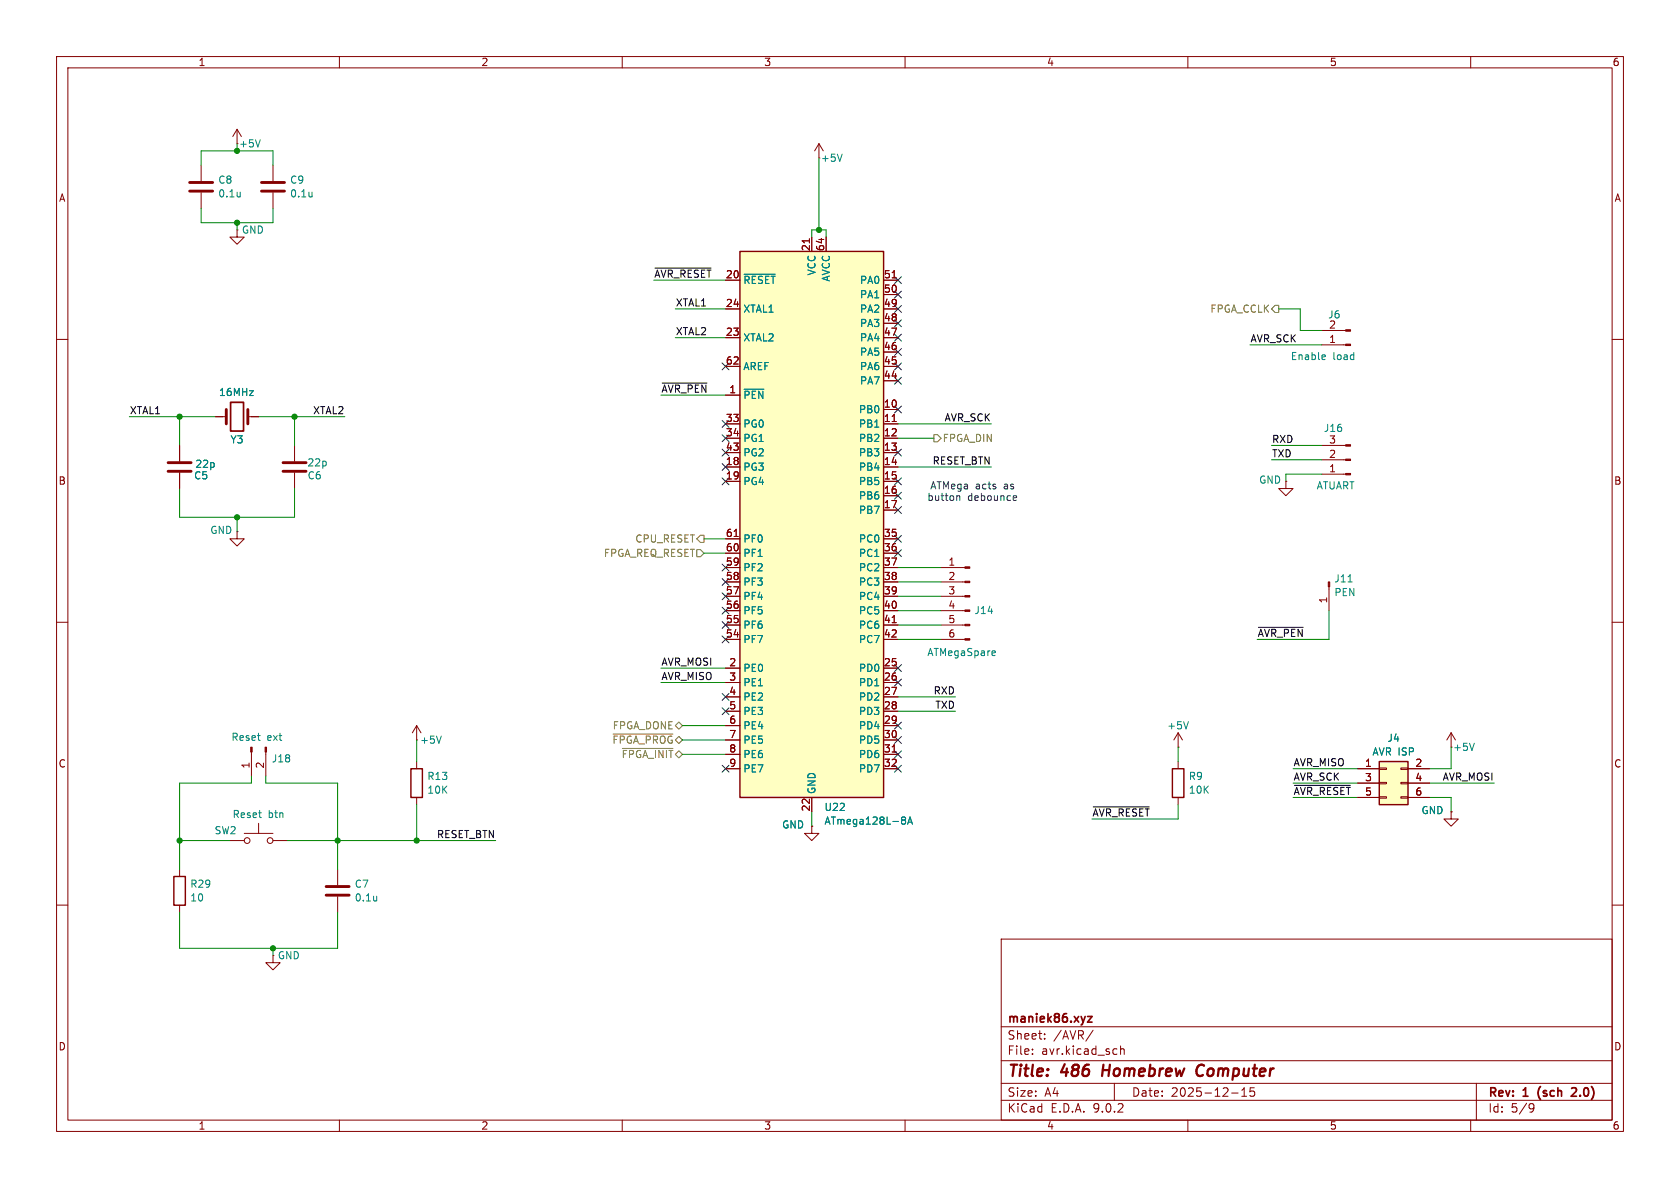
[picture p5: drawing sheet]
<svg xmlns="http://www.w3.org/2000/svg" width="297mm" height="210mm" viewBox="0 0 297 210" stroke-linecap="round" stroke-linejoin="round" font-family="sans-serif">
<g fill="none" stroke="#840000" stroke-width=".18">
<path d="M10 10h277v190h-277zM12 12h273v186h-273zM60 10v2M110 10v2M160 10v2M210 10v2M260 10v2M144.8 25.4l-.8 1.3M144.8 25.4l.7 1.3M144.8 25.4v2.5M233.7 58.4h4.2M10 60h2"/>
<path d="M31.7 78.7v2.8M38.1 73.7h1.9M43.8 73.7h1.9M233.7 61h4.2M285 60h2M31.7 83.6v2.8M10 110h2M285 110h2M73.7 134.6v1.3M31.7 153.7v1.2M73.7 141v1.2M143.5 146.1v1.2h1.3l-1.3 1.3-1.3-1.3h1.3"/>
<path d="M143.5 146.1h.1M10 160h2M31.7 160v1.3M48.3 168.9v1.3h1.2l-1.2 1.3-1.3-1.3h1.3M48.3 168.9h.1M177 166h108v32h-108zM285 160h2M60 198v2M110 198v2M160 198v2M177 194.5h108M177 191.5h108"/>
<path d="M177 187.5h108M177 181.5h108M182.5 186.3v.1M182.5 185.5v.1M184.7 183.6v.1M184.7 182.8v.1M193.2 182.1l-1.2 2M197 191.5v3M197.3 185.4l.2 .1M197.5 186.3l-.2 .1M198.1 184.9v1.5M198.1 185.5l.2-.1 .4 .1v.9"/>
<path d="M210 198v2M217.7 193.2h1.2M219.5 193.8h.9M219.5 192.7l.5-.4v1.5M221 192.3v.7l.2-.1h.5l.1 .6-.3 .3-.5-.1M260 198v2M261 191.5v6.5M270.6 195.1l.5 .1a.99 .99 0 0 1-.4 1.4h-.2M271.2 195.7l-.3 .3h-.3"/>
</g>
<path d="M40.8 71.1h2.3v5.1h-2.3zM192.3 179.7h.8l-.8 1h.8M278.6 192.4l-.5-.1-.3 .1M278.6 192.9l-.8 .9h.9" fill="none" stroke="#840000" stroke-width=".3"/>
<path d="M195.1 188.2l-.3 2M212.5 188.2a1.13 1.13 0 0 0-1 .7 1.13 1.13 0 0 0 .3 1.2l.3 .1 .5-.1" fill="none" stroke="#840000" stroke-width=".4"/>
<path d="M72.6 135.9h2.1v5.1h-2.1zM30.7 154.9h2.1v5.1h-2.1z" fill="none" stroke="#840000" stroke-width=".25"/>
<path d="M148.9 27.2l-.4 1.3M234.1 62.7l.2 .3-.6 .1M234.3 63.5l-.2 .1" fill="none" stroke="#008484" stroke-width=".18"/>
<g fill="#840000" stroke="#840000" stroke-width=".18">
<path d="M237.9 60.8h.9v.3h-.9z"/>
<path d="M237.9 58.3h.9v.2h-.9z"/>
</g>
<path d="M40 72.4v2.5M43.8 72.4v2.5M29.7 83.3h4.1M29.7 81.8h4.1" fill="none" stroke="#840000" stroke-width=".51"/>
<path d="M130.8 44.5h25.4v96.5h-25.4z" fill="#ffffc2"/>
<path d="M130.8 44.5h25.4v96.5h-25.4zM207.3 135.9h2v5.1h-2z" fill="none" stroke="#840000" stroke-width=".25"/>
<g fill="none" stroke="#840000" stroke-width=".18">
<path d="M35.6 29.2v2.8M35.6 34v2.8M48.3 29.2v2.8M48.3 34v2.8M41.9 40.6v1.3h1.3l-1.3 1.3-1.3-1.3h1.3M41.9 40.6h.1M128.3 49.5h2.5M128.3 54.6h2.5M128.3 59.7h2.5M143.1 42.2v.7M143.5 41.9v2.6M146 41.9v2.6"/>
<path d="M156.2 49.5h2.5M156.2 54.6h2.5M156.2 59.7h2.5M156.2 52.1h2.5M156.2 57.2h2.5M157.7 49.1h.7M52.1 78.7v2.8M128.3 64.8h2.5M128.3 69.9h2.5M128.3 74.9h2.5M128.3 77.5h2.5M156.2 64.8h2.5"/>
<path d="M156.2 74.9h2.5M156.2 77.5h2.5M156.2 62.2h2.5M156.2 67.3h2.5M156.2 72.4h2.5M157.7 74.5h.7M233.7 78.7h4.2M41.9 94v1.3h1.3l-1.3 1.2-1.3-1.2h1.3M41.9 94h.1M52.1 83.6v2.8M128.3 80h2.5M128.3 82.6h2.5"/>
<path d="M128.3 85.1h2.5M128.3 95.3h2.5M128.3 97.8h2.5M129.8 94.8h.7M156.2 80h2.5M156.2 82.6h2.5M156.2 85.1h2.5M156.2 95.3h2.5M156.2 97.8h2.5M156.2 87.6h2.5M156.2 90.2h2.5M227.3 85.1v1.3h1.3l-1.3 1.2-1.2-1.2h1.2"/>
<path d="M227.3 85.1h.1M233.7 83.8h4.2M233.7 81.3h4.2M128.3 100.3h2.5M128.3 102.9h2.5M128.3 105.4h2.5M128.3 108h2.5M128.3 110.5h2.5M128.3 113h2.5M128.3 118.1h2.5M156.2 100.3h2.5M156.2 102.9h2.5"/>
<path d="M156.2 105.4h2.5M156.2 108h2.5M156.2 110.5h2.5M156.2 113h2.5M156.2 118.1h2.5M157.7 110.1h.7M166.4 100.3h4.2M166.4 102.9h4.2M166.4 105.4h4.2M166.4 108h4.2M166.4 110.5h4.2M166.4 113h4.2"/>
<path d="M234.9 103.7v4.3M44.4 132.9v4.3M47 132.9v4.3M73.7 128.3l-.8 1.2M73.7 128.3l.7 1.2M73.7 128.3v2.5M128.3 120.7h2.5M128.3 123.2h2.5M128.3 125.7h2.5M128.3 128.3h2.5M128.3 130.8h2.5M128.3 133.4h2.5"/>
<path d="M128.3 135.9h2.5M156.2 120.7h2.5M156.2 123.2h2.5M156.2 125.7h2.5M156.2 128.3h2.5M156.2 130.8h2.5M156.2 133.4h2.5M156.2 135.9h2.5M157.7 132.9h.7M208.3 132.1h.1M208.3 129.5l-.8 1.3M208.3 129.5l.7 1.3"/>
<path d="M208.3 129.5v2.6M208.3 134.6v1.3M256.5 129.5l-.7 1.3M256.5 129.5l.8 1.3M256.5 129.5v2.6M40.6 148.6h2.6M43.2 147.3h5.1M45.7 145.5v1.8M48.3 148.6h2.5M143.5 141v2.5M208.3 141v1.2M256.5 143.5v1.3h1.3l-1.3 1.3-1.2-1.3h1.2"/>
<path d="M256.5 143.5h.1"/>
<circle cx="43.7" cy="148.6" r=".51"/>
<circle cx="47.8" cy="148.6" r=".51"/>
</g>
<g fill="none" stroke="#008484" stroke-width=".18">
<path d="M42.5 34v.8M42.5 34.7l-.1 .1M55.2 34v.8M55.2 34.7l-.1 .1M131.5 48.5h5.5M131.5 68.8h3.5M175.6 115l.3 .1 .1 .3-.6 .1M175.9 115.8l-.3 .1M238.3 102.9h.7M78 130.1l-.4 1.3M210.1 127.6l-.4 1.2M260.6 131.4l-.4 1.3"/>
<path d="M159.6 144.4h.3l.2 .3-.2 .3M159.6 145h.3M159.9 145l.2 .2v.3l-.1 .1-.4 .1M160.5 145.7l.4-1.3 .4 1.3M160.6 145.3h.6"/>
</g>
<path d="M33.5 33.8h4.1M33.5 32.3h4.1M46.2 33.8h4.1M46.2 32.3h4.1M50 83.3h4.1M50 81.8h4.1" fill="none" stroke="#840000" stroke-width=".51"/>
<g fill="#840000" stroke="#840000" stroke-width=".18">
<path d="M237.9 83.7h.9v.2h-.9z"/>
<path d="M237.9 81.2h.9v.2h-.9z"/>
<path d="M237.9 78.6h.9v.3h-.9z"/>
<path d="M234.8 102.9h.3v.8h-.3z"/>
<path d="M170.6 100.2h.8v.3h-.8z"/>
<path d="M170.6 102.7h.8v.3h-.8z"/>
<path d="M170.6 105.3h.8v.2h-.8z"/>
<path d="M170.6 107.8h.8v.3h-.8z"/>
<path d="M170.6 110.4h.8v.2h-.8z"/>
<path d="M170.6 112.9h.8v.3h-.8z"/>
<path d="M44.3 132.1h.3v.8h-.3z"/>
<path d="M46.9 132.1h.2v.8h-.2z"/>
</g>
<path d="M243.8 134.6h5.1v7.6h-5.1z" fill="#ffffc2"/>
<path d="M243.8 134.6h5.1v7.6h-5.1z" fill="none" stroke="#840000" stroke-width=".25"/>
<g fill="none" stroke="#840000" stroke-width=".18">
<path d="M41.9 22.9l-.8 1.2M41.9 22.9l.8 1.2M41.9 22.9v2.5M128.3 49.5h2.5M128.3 54.6h2.5M128.3 59.7h2.5M143.1 42.2v.7M143.5 41.9v2.6M146 41.9v2.6M156.2 49.5h2.5M156.2 54.6h2.5M156.2 59.7h2.5"/>
<path d="M156.2 52.1h2.5M156.2 57.2h2.5M157.7 49.1h.7M31.7 78.7v2.8M38.1 73.7h1.3M44.4 73.7h1.3M128.3 64.8h2.5M128.3 69.9h2.5M128.3 74.9h2.5M128.3 77.5h2.5M156.2 64.8h2.5M156.2 74.9h2.5"/>
<path d="M156.2 77.5h2.5M156.2 62.2h2.5M156.2 67.3h2.5M156.2 72.4h2.5M157.7 74.5h.7M31.7 83.6v2.8M128.3 80h2.5M128.3 82.6h2.5M128.3 85.1h2.5M128.3 95.3h2.5M128.3 97.8h2.5M129.8 94.8h.7"/>
<path d="M156.2 80h2.5M156.2 82.6h2.5M156.2 85.1h2.5M156.2 95.3h2.5M156.2 97.8h2.5M156.2 87.6h2.5M156.2 90.2h2.5M128.3 100.3h2.5M128.3 102.9h2.5M128.3 105.4h2.5M128.3 108h2.5M128.3 110.5h2.5"/>
<path d="M128.3 113h2.5M128.3 118.1h2.5M156.2 100.3h2.5M156.2 102.9h2.5M156.2 105.4h2.5M156.2 108h2.5M156.2 110.5h2.5M156.2 113h2.5M156.2 118.1h2.5M157.7 110.1h.7M128.3 135.9h2.5M128.3 120.7h2.5"/>
<path d="M128.3 123.2h2.5M128.3 125.7h2.5M128.3 128.3h2.5M128.3 130.8h2.5M128.3 133.4h2.5M156.2 135.9h2.5M156.2 120.7h2.5M156.2 123.2h2.5M156.2 125.7h2.5M156.2 128.3h2.5M156.2 130.8h2.5M156.2 133.4h2.5"/>
<path d="M157.7 132.9h.7M240 135.9h3.8M240 138.4h3.8M243.8 135.8h1.3v.2h-1.3zM243.8 138.3h1.3v.3h-1.3zM247.6 135.8h1.3v.2h-1.3zM247.6 138.3h1.3v.3h-1.3zM248.9 135.9h3.8M248.9 138.4h3.8M59.7 153.7v2.8M59.7 158.5v2.8M143.5 146.1h.1"/>
<path d="M143.5 141v2.5M240 141h3.8M243.8 140.8h1.3v.3h-1.3zM247.6 140.8h1.3v.3h-1.3zM248.9 141h3.8M256.5 143.5h.1"/>
</g>
<path d="M57.7 156.7h4M57.7 158.2h4" fill="none" stroke="#840000" stroke-width=".51"/>
<path d="M46 24.7l-.4 1.3M131.5 48.5h5.5M131.5 68.8h3.5M66.6 158.4v.9M66.6 159.2h-.1M159.6 144.4h.3l.2 .3-.2 .3M159.6 145h.3M159.9 145l.2 .2v.3l-.1 .1-.4 .1M160.5 145.7l.4-1.3 .4 1.3M160.6 145.3h.6" fill="none" stroke="#008484" stroke-width=".18"/>
<path d="M225.4 54h.7v1.2h-.7l-.6-.6zM165.1 76.8h.6l.7 .7-.7 .6h-.6zM123.2 97.2h.6l.7 .6-.7 .6h-.6zM123.8 94.6h.7v1.3h-.7l-.6-.6zM108.4 129.8h10.6M110 132.3h9M119.4 128.3l.6-.7 .6 .7-.6 .6z" fill="none" stroke="#848400" stroke-width=".18"/>
<path d="M115.8 47.4h9.9M117.1 67.7h7.9M222.5 110.9h7.9M228.8 138.8h9.9M193.3 142.6h9.9" fill="none" stroke="#000" stroke-width=".18"/>
<g fill="none" stroke="#008400" stroke-width=".18">
<path d="M35.6 29.2v-2.5h12.7v2.5M35.6 36.8v2.6h12.7v-2.6M41.9 39.4v1.2M144.8 27.9v12.7M115.6 49.5h12.7M119.4 59.7h8.9M119.4 54.6h8.9M143.5 41.9v-1.3h2.5v1.3M226.1 54.6h3.8v3.8h3.8M22.9 73.7h15.2M31.7 73.7v5M45.7 73.7h15.3"/>
<path d="M52.1 73.7v5M116.8 69.9h11.5M158.7 74.9h16.6M158.7 77.5h6.4M221 61h12.7M224.8 78.7h8.9M31.7 86.4v5h20.4v-5M41.9 91.4v2.6M124.5 97.8h3.8M124.5 95.3h3.8M158.7 82.6h16.6M224.8 81.3h8.9"/>
<path d="M233.7 83.8h-6.4v1.3M116.8 118.1h11.5M158.7 110.5h7.7M158.7 113h7.7M158.7 102.9h7.7M158.7 100.3h7.7M158.7 105.4h7.7M158.7 108h7.7M234.9 108v5h-12.7M44.4 137.2v1.2h-12.7v15.3M47 137.2v1.2h12.7v15.3M73.7 130.8v3.8"/>
<path d="M116.8 120.7h11.5M120.6 128.3h7.7M120.6 133.4h7.7M120.6 130.8h7.7M158.7 125.7h10.2M158.7 123.2h10.2M208.3 132.1v2.5M228.6 138.4h11.4M228.6 135.9h11.4M252.7 138.4h11.5M256.5 132.1v3.8h-3.8M31.7 148.6h8.9"/>
<path d="M50.8 148.6h36.8M73.7 142.2v6.4M143.5 143.5v2.6M208.3 142.2v2.6h-15.3M228.6 141h11.4M252.7 141h3.8v2.5M31.7 161.3v6.3h28v-6.3M48.3 167.6v1.3"/>
</g>
<g fill="none" stroke="#000084" stroke-width=".18">
<path d="M158.1 59.1l1.3 1.2M158.1 56.5l1.3 1.3M158.1 48.9l1.3 1.2M158.1 51.5l1.3 1.2M158.1 54l1.3 1.2M159.4 59.1l-1.3 1.2M159.4 56.5l-1.3 1.3M159.4 48.9l-1.3 1.2M159.4 51.5l-1.3 1.2M159.4 54l-1.3 1.2M127.7 74.3l1.2 1.2M127.7 64.2l1.2 1.2"/>
<path d="M127.7 76.9l1.2 1.2M127.7 79.4l1.2 1.2M128.9 74.3l-1.2 1.2M128.9 64.2l-1.2 1.2M128.9 76.9l-1.2 1.2M128.9 79.4l-1.2 1.2M158.1 61.6l1.3 1.2M158.1 64.2l1.3 1.2M158.1 66.7l1.3 1.2M158.1 79.4l1.3 1.2M158.1 71.8l1.3 1.2M159.4 61.6l-1.3 1.2"/>
<path d="M159.4 64.2l-1.3 1.2M159.4 79.4l-1.3 1.2M159.4 71.8l-1.3 1.2M159.4 66.7l-1.3 1.2M127.7 84.5l1.2 1.2M127.7 81.9l1.2 1.3M127.7 99.7l1.2 1.2M128.9 81.9l-1.2 1.3M128.9 84.5l-1.2 1.2M128.9 99.7l-1.2 1.2M158.1 94.6l1.3 1.3M158.1 97.2l1.3 1.2"/>
<path d="M158.1 89.6l1.3 1.2M158.1 87l1.3 1.2M158.1 84.5l1.3 1.2M159.4 94.6l-1.3 1.3M159.4 97.2l-1.3 1.2M159.4 89.6l-1.3 1.2M159.4 87l-1.3 1.2M159.4 84.5l-1.3 1.2M127.7 112.4l1.2 1.2M127.7 104.8l1.2 1.2M127.7 107.3l1.2 1.3M127.7 109.9l1.2 1.2"/>
<path d="M127.7 102.3l1.2 1.2M128.9 112.4l-1.2 1.2M128.9 104.8l-1.2 1.2M128.9 107.3l-1.2 1.3M128.9 109.9l-1.2 1.2M128.9 102.3l-1.2 1.2M158.1 117.5l1.3 1.2M159.4 117.5l-1.3 1.2M127.7 135.3l1.2 1.2M127.7 125.1l1.2 1.2M127.7 122.6l1.2 1.2M128.9 125.1l-1.2 1.2"/>
<path d="M128.9 135.3l-1.2 1.2M128.9 122.6l-1.2 1.2M158.1 130.2l1.3 1.2M158.1 135.3l1.3 1.2M158.1 132.7l1.3 1.3M158.1 120l1.3 1.3M158.1 127.7l1.3 1.2M159.4 130.2l-1.3 1.2M159.4 135.3l-1.3 1.2M159.4 132.7l-1.3 1.3M159.4 120l-1.3 1.3M159.4 127.7l-1.3 1.2"/>
</g>
<path d="M169.6 87.7l.1 .8M179.3 87.6l.4 .1v.2l-.6 .2M179.7 88.4l-.4 .1" fill="none" stroke="#0000c2" stroke-width=".18"/>
<g fill="#008400" stroke="#008400" stroke-width=".18">
<circle cx="144.8" cy="40.6" r=".46"/>
<circle cx="48.3" cy="167.6" r=".46"/>
<circle cx="59.7" cy="148.6" r=".46"/>
<circle cx="31.7" cy="148.6" r=".46"/>
<circle cx="73.7" cy="148.6" r=".46"/>
<circle cx="52.1" cy="73.7" r=".46"/>
<circle cx="41.9" cy="39.4" r=".46"/>
<circle cx="41.9" cy="26.7" r=".46"/>
<circle cx="41.9" cy="91.4" r=".46"/>
<circle cx="31.7" cy="73.7" r=".46"/>
</g>
<g font-size="2.8" fill="#840000">
<text x="178" y="190.9">Title:</text>
<text x="187.7" y="190.9">486</text>
<text x="195.7" y="190.9">Homebrew</text>
<text x="213.2" y="190.9">Computer</text>
</g>
<g font-size="2.1" fill="#840000">
<text x="178" y="184">Sheet:</text>
<text x="178" y="181.2">maniek86.xyz</text>
<text x="186.2" y="184">/AVR/</text>
<text x="178" y="186.7">File:</text>
<text x="184.1" y="186.7">avr.kicad_sch</text>
<text x="178" y="196.9">KiCad</text>
<text x="178" y="194.1">Size:</text>
<text x="184.7" y="194.1">A4</text>
<text x="185.7" y="196.9">E.D.A.</text>
<text x="193.3" y="196.9">9.0.2</text>
<text x="200" y="194.1">Date:</text>
<text x="207" y="194.1">2025-12-15</text>
<text x="263" y="194.3">Rev:</text>
<text x="263" y="196.9">Id:</text>
<text x="267.1" y="196.9">5/9</text>
<text x="269.4" y="194.3">1</text>
<text x="272.6" y="194.3">(sch</text>
<text x="279.2" y="194.3">2.0)</text>
</g>
<g font-size="1.8" fill="#840000">
<text x="35" y="11.9">1</text>
<text x="85" y="11.9">2</text>
<text x="135" y="11.9">3</text>
<text x="185" y="11.9">4</text>
<text x="235" y="11.9">5</text>
<text x="285" y="11.9">6</text>
<text x="10.3" y="35.9">A</text>
<text x="285.3" y="35.9">A</text>
<text x="143.3" y="44.5" transform="rotate(-90 143.3 44.5)">21</text>
<text x="145.8" y="44.5" transform="rotate(-90 145.8 44.5)">64</text>
<text x="128.2" y="49.3">20</text>
<text x="156.2" y="49.3">51</text>
<text x="156.2" y="51.8">50</text>
<text x="128.2" y="54.4">24</text>
<text x="128.2" y="59.4">23</text>
<text x="156.2" y="54.4">49</text>
<text x="156.2" y="56.9">48</text>
<text x="156.2" y="59.4">47</text>
<text x="234.9" y="58.2">2</text>
<text x="128.2" y="64.5">62</text>
<text x="156.2" y="62">46</text>
<text x="156.2" y="64.5">45</text>
<text x="234.9" y="60.7">1</text>
<text x="128.8" y="69.6">1</text>
<text x="156.2" y="67.1">44</text>
<text x="128.2" y="74.7">33</text>
<text x="128.2" y="77.2">34</text>
<text x="156.2" y="72.1">10</text>
<text x="156.2" y="74.7">11</text>
<text x="156.2" y="77.2">12</text>
<text x="128.2" y="79.8">43</text>
<text x="128.2" y="82.3">18</text>
<text x="156.2" y="79.8">13</text>
<text x="156.2" y="82.3">14</text>
<text x="234.9" y="83.6">1</text>
<text x="234.9" y="81">2</text>
<text x="234.9" y="78.5">3</text>
<text x="10.3" y="85.9">B</text>
<text x="128.2" y="84.8">19</text>
<text x="156.2" y="84.8">15</text>
<text x="156.2" y="87.4">16</text>
<text x="156.2" y="89.9">17</text>
<text x="285.3" y="85.9">B</text>
<text x="128.2" y="95">61</text>
<text x="156.2" y="95">35</text>
<text x="128.2" y="97.5">60</text>
<text x="128.2" y="100.1">59</text>
<text x="156.2" y="97.5">36</text>
<text x="156.2" y="100.1">37</text>
<text x="167.6" y="100.1">1</text>
<text x="128.2" y="102.6">58</text>
<text x="128.2" y="105.2">57</text>
<text x="128.2" y="107.7">56</text>
<text x="156.2" y="102.6">38</text>
<text x="156.2" y="105.2">39</text>
<text x="156.2" y="107.7">40</text>
<text x="167.6" y="102.6">2</text>
<text x="167.6" y="105.2">3</text>
<text x="167.6" y="107.7">4</text>
<text x="234.7" y="106.8" transform="rotate(-90 234.7 106.8)">1</text>
<text x="128.2" y="110.2">55</text>
<text x="128.2" y="112.8">54</text>
<text x="156.2" y="110.2">41</text>
<text x="156.2" y="112.8">42</text>
<text x="167.6" y="110.2">5</text>
<text x="167.6" y="112.8">6</text>
<text x="128.8" y="117.9">2</text>
<text x="156.2" y="117.9">25</text>
<text x="128.8" y="120.4">3</text>
<text x="128.8" y="122.9">4</text>
<text x="128.8" y="125.5">5</text>
<text x="156.2" y="120.4">26</text>
<text x="156.2" y="122.9">27</text>
<text x="156.2" y="125.5">28</text>
<text x="128.8" y="128">6</text>
<text x="128.8" y="130.6">7</text>
<text x="156.2" y="128">29</text>
<text x="156.2" y="130.6">30</text>
<text x="10.3" y="135.9">C</text>
<text x="44.2" y="136" transform="rotate(-90 44.2 136)">1</text>
<text x="46.7" y="136" transform="rotate(-90 46.7 136)">2</text>
<text x="128.8" y="133.1">8</text>
<text x="128.8" y="135.6">9</text>
<text x="156.2" y="133.1">31</text>
<text x="156.2" y="135.6">32</text>
<text x="241.2" y="135.6">1</text>
<text x="250.1" y="135.6">2</text>
<text x="285.3" y="135.9">C</text>
<text x="143.3" y="143.6" transform="rotate(-90 143.3 143.6)">22</text>
<text x="241.2" y="138.2">3</text>
<text x="241.2" y="140.7">5</text>
<text x="250.1" y="138.2">4</text>
<text x="250.1" y="140.7">6</text>
<text x="10.3" y="185.9">D</text>
<text x="285.3" y="185.9">D</text>
<text x="35" y="199.9">1</text>
<text x="85" y="199.9">2</text>
<text x="135" y="199.9">3</text>
<text x="185" y="199.9">4</text>
<text x="235" y="199.9">5</text>
<text x="285" y="199.9">6</text>
</g>
<text font-size="1.8" fill="#008400" x="42.2" y="26.3">+5V</text>
<g font-size="1.8" fill="#008484">
<text x="145" y="28.8">+5V</text>
<text x="38.5" y="32.7">C8</text>
<text x="38.5" y="35.1">0.1u</text>
<text x="51.2" y="32.7">C9</text>
<text x="51.2" y="35.1">0.1u</text>
<text x="42.7" y="41.5">GND</text>
<text x="131.3" y="50.4">~{RESET}</text>
<text x="144.4" y="48.8" transform="rotate(-90 144.4 48.8)">VCC</text>
<text x="146.9" y="49.9" transform="rotate(-90 146.9 49.9)">AVCC</text>
<text x="151.9" y="50.4">PA0</text>
<text x="151.9" y="52.9">PA1</text>
<text x="131.3" y="55.5">XTAL1</text>
<text x="151.9" y="55.5">PA2</text>
<text x="151.9" y="58">PA3</text>
<text x="234.7" y="56.5">J6</text>
<text x="131.3" y="60.6">XTAL2</text>
<text x="131.3" y="65.6">AREF</text>
<text x="151.9" y="60.6">PA4</text>
<text x="151.9" y="63.1">PA5</text>
<text x="151.9" y="65.6">PA6</text>
<text x="228.1" y="63.9">Enable</text>
<text x="235.6" y="63.9">load</text>
<text x="38.6" y="70.2">16MHz</text>
<text x="131.3" y="70.7">~{PEN}</text>
<text x="151.9" y="68.2">PA7</text>
<text x="131.3" y="75.8">PG0</text>
<text x="151.7" y="73.3">PB0</text>
<text x="151.7" y="75.8">PB1</text>
<text x="233.9" y="76.6">J16</text>
<text x="34.4" y="82.9">22p</text>
<text x="40.6" y="78.6">Y3</text>
<text x="54.2" y="82.7">22p</text>
<text x="131.3" y="78.3">PG1</text>
<text x="131.3" y="80.9">PG2</text>
<text x="131.3" y="83.4">PG3</text>
<text x="151.7" y="78.3">PB2</text>
<text x="151.7" y="80.9">PB3</text>
<text x="151.7" y="83.4">PB4</text>
<text x="34.2" y="84.9">C5</text>
<text x="54.3" y="84.9">C6</text>
<text x="131.3" y="86">PG4</text>
<text x="151.7" y="86">PB5</text>
<text x="151.7" y="88.5">PB6</text>
<text x="222.5" y="85.7">GND</text>
<text x="232.7" y="86.7">ATUART</text>
<text x="37.1" y="94.6">GND</text>
<text x="151.7" y="91">PB7</text>
<text x="131.3" y="96.1">PF0</text>
<text x="131.3" y="98.7">PF1</text>
<text x="131.3" y="101.2">PF2</text>
<text x="151.7" y="96.1">PC0</text>
<text x="151.7" y="98.7">PC1</text>
<text x="151.7" y="101.2">PC2</text>
<text x="131.3" y="103.7">PF3</text>
<text x="131.3" y="106.3">PF4</text>
<text x="151.7" y="103.7">PC3</text>
<text x="151.7" y="106.3">PC4</text>
<text x="235.8" y="105.6">PEN</text>
<text x="235.8" y="103.2">J11</text>
<text x="131.3" y="108.8">PF5</text>
<text x="131.3" y="111.4">PF6</text>
<text x="131.3" y="113.9">PF7</text>
<text x="151.7" y="108.8">PC5</text>
<text x="151.7" y="111.4">PC6</text>
<text x="151.7" y="113.9">PC7</text>
<text x="172.2" y="108.8">J14</text>
<text x="131.3" y="119">PE0</text>
<text x="151.7" y="119">PD0</text>
<text x="163.8" y="116.2">ATMegaSpare</text>
<text x="131.3" y="121.5">PE1</text>
<text x="131.3" y="124.1">PE2</text>
<text x="151.7" y="121.5">PD1</text>
<text x="151.7" y="124.1">PD2</text>
<text x="40.8" y="131.2">Reset</text>
<text x="47.2" y="131.2">ext</text>
<text x="74.2" y="131.7">+5V</text>
<text x="131.3" y="126.6">PE3</text>
<text x="131.3" y="129.1">PE4</text>
<text x="131.3" y="131.7">PE5</text>
<text x="151.7" y="126.6">PD3</text>
<text x="151.7" y="129.1">PD4</text>
<text x="151.7" y="131.7">PD5</text>
<text x="206.2" y="129.1">+5V</text>
<text x="245.2" y="131.3">J4</text>
<text x="48" y="135">J18</text>
<text x="131.3" y="134.2">PE6</text>
<text x="131.3" y="136.8">PE7</text>
<text x="151.7" y="134.2">PD6</text>
<text x="151.7" y="136.8">PD7</text>
<text x="242.5" y="133.8">AVR ISP</text>
<text x="256.8" y="132.9">+5V</text>
<text x="75.4" y="138.1">R13</text>
<text x="75.4" y="140.5">10K</text>
<text x="144.4" y="140.5" transform="rotate(-90 144.4 140.5)">GND</text>
<text x="145.7" y="143.6">U22</text>
<text x="210.1" y="138.1">R9</text>
<text x="210.1" y="140.5">10K</text>
<text x="37.8" y="147.7">SW2</text>
<text x="41" y="144.8">Reset</text>
<text x="47.4" y="144.8">btn</text>
<text x="138.2" y="146.7">GND</text>
<text x="145.7" y="146">ATmega128L-8A</text>
<text x="251.2" y="144.1">GND</text>
<text x="33.5" y="157.1">R29</text>
<text x="33.5" y="159.6">10</text>
<text x="62.6" y="157.1">C7</text>
<text x="62.6" y="159.6">0.1u</text>
<text x="49" y="169.8">GND</text>
</g>
<g font-size="1.8">
<text x="115.6" y="49.2">~{AVR_RESET}20</text>
<text x="119.4" y="59.3">XTAL2</text>
<text x="119.4" y="54.3">XTAL1</text>
<text x="221" y="60.6">AVR_SCK</text>
<text x="116.8" y="69.5">~{AVR_PEN}</text>
<text x="22.9" y="73.3">XTAL1</text>
<text x="55.3" y="73.3">XTAL2</text>
<text x="166.9" y="74.6">AVR_SCK</text>
<text x="164.8" y="82.2">RESET_BTN</text>
<text x="224.8" y="78.4">RXD</text>
<text x="224.8" y="80.9">TXD</text>
<text x="222.2" y="112.7">~{AVR_PEN}</text>
<text x="116.8" y="117.8">AVR_MOSI</text>
<text x="116.8" y="120.3">AVR_MISO</text>
<text x="165" y="122.8">RXD</text>
<text x="165.3" y="125.4">TXD</text>
<text x="228.6" y="135.5">AVR_MISO</text>
<text x="228.6" y="138.1">AVR_SCK</text>
<text x="228.6" y="140.6">~{AVR_RESET}5</text>
<text x="254.9" y="138.1">AVR_MOSI</text>
<text x="77.1" y="148.2">RESET_BTN</text>
<text x="193" y="144.4">~{AVR_RESET}</text>
</g>
<g font-size="1.8" fill="#848400">
<text x="213.9" y="55.5">FPGA_CCLK</text>
<text x="166.6" y="78.3">FPGA_DIN</text>
<text x="106.6" y="98.7">FPGA_REQ_RESET</text>
<text x="112.2" y="96.1">CPU_RESET</text>
<text x="108.2" y="131.7">~{FPGA_PROG}</text>
<text x="108.2" y="129.1">FPGA_DONE</text>
<text x="109.8" y="134.2">~{FPGA_INIT}</text>
</g>
<g font-size="1.8" fill="#0000c2">
<text x="163.8" y="88.8">button</text>
<text x="164.4" y="86.7">ATMega</text>
<text x="171.1" y="88.8">debounce</text>
<text x="172.4" y="86.7">acts</text>
<text x="177.6" y="86.7">as</text>
</g>
</svg>
